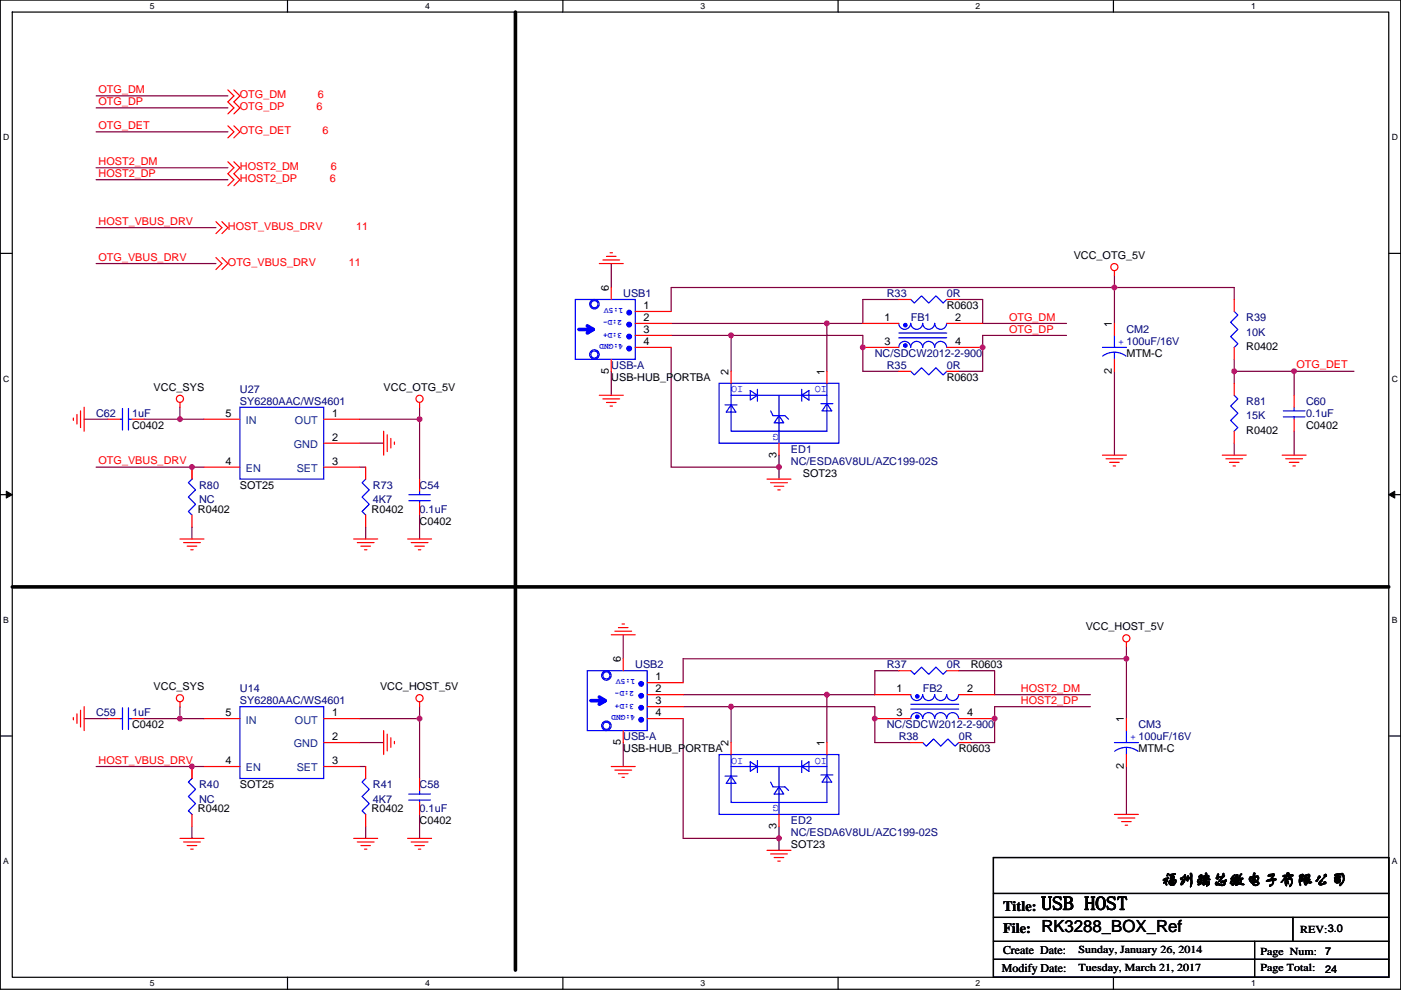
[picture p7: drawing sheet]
<svg xmlns="http://www.w3.org/2000/svg" width="297mm" height="210mm" viewBox="0 0 297 210" stroke-linecap="round" stroke-linejoin="round" font-family="sans-serif">
<path d="M.1 0h296.9v209.8h-296.9zM2.6 2.6h291.8v204.7h-291.8z" fill="none" stroke="#000" stroke-width=".25"/>
<g fill="#fff">
<path d="M31.8 .3h1v2h-1z"/>
<path d="M31.8 207.5h1v2.1h-1z"/>
</g>
<path d="M61 0v2.6M61 207.3v2.5" fill="none" stroke="#000" stroke-width=".25"/>
<g fill="#fff">
<path d="M90.1 .3h1v2h-1z"/>
<path d="M90.1 207.5h1v2.1h-1z"/>
</g>
<path d="M119.3 0v2.6M119.3 207.3v2.5" fill="none" stroke="#000" stroke-width=".25"/>
<g fill="#fff">
<path d="M148.5 .3h1v2h-1z"/>
<path d="M148.5 207.5h1v2.1h-1z"/>
</g>
<path d="M177.7 0v2.6M177.7 207.3v2.5" fill="none" stroke="#000" stroke-width=".25"/>
<g fill="#fff">
<path d="M206.9 .3h1v2h-1z"/>
<path d="M206.9 207.5h1v2.1h-1z"/>
</g>
<path d="M236.1 0v2.6M236.1 207.3v2.5" fill="none" stroke="#000" stroke-width=".25"/>
<g fill="#fff">
<path d="M265.2 .3h1v2h-1z"/>
<path d="M265.2 207.5h1v2.1h-1z"/>
<path d="M.7 28.2h1.3v2h-1.3z"/>
<path d="M295.1 28.2h1.3v2h-1.3z"/>
<path d="M.7 79.3h1.3v2.1h-1.3z"/>
<path d="M295.1 79.3h1.3v2.1h-1.3z"/>
</g>
<path d="M.1 53.7h2.5M294.4 53.7h2.6" fill="none" stroke="#000" stroke-width=".25"/>
<g fill="#fff">
<path d="M.7 130.5h1.2v2h-1.2z"/>
<path d="M295.1 130.5h1.2v2h-1.2z"/>
</g>
<path d="M.1 104.9h2.5M294.4 104.9h2.6" fill="none" stroke="#000" stroke-width=".25"/>
<path d="M1.3 104.2l1.3 .7-1.3 .7zM294.4 104.9l1.3-.7v1.4z" fill="#000" stroke="#000" stroke-width=".21"/>
<g fill="#fff">
<path d="M.7 181.7h1.2v2h-1.2z"/>
<path d="M295.1 181.7h1.2v2h-1.2z"/>
</g>
<path d="M.1 156.1h2.5M294.4 156.1h2.6M210.6 181.9h83.8v25.4h-83.8zM210.6 189.5h83.8M210.6 194.6h83.8M210.6 199.7h83.8M266 199.7v7.6M274.1 194.6v5.1M210.6 203.5h83.8" fill="none" stroke="#000" stroke-width=".25"/>
<path d="M109.3 2.6v203.2M2.6 124.5h291.8" fill="none" stroke="#000" stroke-width=".76"/>
<g fill="none" stroke="#800040" stroke-width=".25">
<path d="M20.4 20.3h27.9M20.4 38.1h27.9M20.4 35.6h27.9M20.4 28h27.9M20.4 22.9h27.9M20.4 48.3h25.4M20.4 55.9h25.4M129.6 55.9v5.1M236.3 58.4v10.2M129.6 78.8v5M142.3 68.6h33M142.3 73.7v25.4h22.9"/>
<path d="M142.3 71.1h12.7M155 71.1v7.7M155 71.1h27.9v7.7h7.7M175.3 68.6v10.2M190.6 63.5h-7.7v5.1h-7.6M203.3 63.5h5v5.1h17.8M226.1 71.1h-17.8v7.7h-5M236.3 78.8v17.7M261.7 63.5v-2.5h-119.4v5.1M261.7 76.2v2.6M261.7 78.8v2.5M261.7 78.8h12.7v5"/>
<path d="M274.4 78.8h12.7M17.8 88.9h5.1M20.4 99.1h20.3M30.5 88.9h7.7M38.2 88.9h5M38.2 86.4v2.5M40.7 99.1v2.5M40.7 99.1h2.5M76.3 99.1h1.2M76.3 88.9h12.7M76.3 94h5M89 88.9v12.7"/>
<path d="M89 86.4v2.5M165.2 99.1v2.5M165.2 96.5v2.6M261.7 94v2.5M274.4 91.5v5M40.7 111.8v2.5M77.5 111.8v2.5M89 109.2v5.1M132.1 134.6v5.1M238.8 139.7h-94v5.1M238.8 139.7v12.7M238.8 137.2v2.5"/>
<path d="M17.8 152.4h5.1M30.5 152.4h7.7M38.2 149.9v2.5M38.2 152.4h5M76.3 157.5h5M76.3 152.4h12.7M89 152.4v12.7M89 149.9v2.5M132.1 157.5v5.1M144.8 149.9h10.2M144.8 147.3h30.5M144.8 152.4v25.4h20.4"/>
<path d="M155 149.9h30.5v7.6h7.6M155 149.9v7.6M175.3 147.3v10.2M190.6 142.3h-5.1v5h-10.2M203.3 142.3h7.6v5h20.3M231.2 149.9h-20.3v7.6h-5.1M20.4 162.6h22.8M40.7 162.6v2.5M40.7 175.3v2.5M76.3 162.6h1.2M77.5 175.3v2.5M89 172.7v5.1"/>
<path d="M165.2 175.3v5.1M238.8 162.6v10.1"/>
</g>
<g fill="#f0f" stroke="#f0f" stroke-width=".25">
<circle cx="175.3" cy="68.6" r=".5"/>
<circle cx="155" cy="71.1" r=".5"/>
<circle cx="165.1" cy="99.1" r=".5"/>
<circle cx="236.3" cy="61" r=".5"/>
<circle cx="155" cy="149.9" r=".5"/>
<circle cx="175.3" cy="147.3" r=".5"/>
<circle cx="38.1" cy="152.4" r=".5"/>
<circle cx="40.7" cy="162.6" r=".5"/>
<circle cx="88.9" cy="152.4" r=".5"/>
<circle cx="208.3" cy="73.7" r=".5"/>
<circle cx="238.8" cy="139.7" r=".5"/>
<circle cx="165.1" cy="177.8" r=".5"/>
<circle cx="185.5" cy="152.4" r=".5"/>
<circle cx="210.9" cy="152.4" r=".5"/>
<circle cx="182.9" cy="73.7" r=".5"/>
<circle cx="38.1" cy="88.9" r=".5"/>
<circle cx="40.7" cy="99.1" r=".5"/>
<circle cx="88.9" cy="88.9" r=".5"/>
<circle cx="274.4" cy="78.7" r=".5"/>
<circle cx="261.7" cy="78.7" r=".5"/>
</g>
<g fill="none" stroke="#f00" stroke-width=".25">
<path d="M48.3 19.1l1.3 1.2-1.3 1.3 1.3 1.3-1.3 1.3M49.6 19.1l1.3 1.2-1.3 1.3 1.3 1.3-1.3 1.3M48.3 34.3l1.3 1.3-1.3 1.3 1.3 1.2-1.3 1.3M48.3 26.7l1.3 1.3-1.3 1.2M49.6 34.3l1.3 1.3-1.3 1.3 1.3 1.2-1.3 1.3M49.6 26.7l1.3 1.3-1.3 1.2M45.8 47l1.3 1.3-1.3 1.3M45.8 54.6l1.3 1.3-1.3 1.3M47.1 47l1.2 1.3-1.2 1.3M47.1 54.6l1.2 1.3-1.2 1.3M127.1 55.9h5M127.8 55.1h3.6"/>
<path d="M128.6 54.4h2M129.3 53.6h.6M236.3 57.4v1M129.6 76.2v2.6M129.6 61v2.5M134.7 68.6h7.6M134.7 71.1h7.6M134.7 73.7h7.6M134.7 66.1h7.6M155 78.8v2.5M175.3 78.8v2.5M182.9 68.6h7.7"/>
<path d="M182.9 73.7h7.7M190.6 78.8h2.5M190.6 63.5h2.5M200.7 78.8h2.6M200.7 68.6h7.6M200.7 73.7h7.6M200.7 63.5h2.6M236.3 68.6v2.5M236.3 76.2v2.6M261.7 63.5v2.6M261.7 73.7v2.5M15.6 88.7v.5"/>
<path d="M16.3 87.9v2M17.1 87.1v3.6M17.8 86.4v5.1M22.9 88.9h2.6M28 88.9h2.5M38.2 85.4v1M40.7 99.1v2.5M43.2 99.1h7.7M43.2 88.9h7.7M68.6 88.9h7.7M68.6 94h7.7M68.6 99.1h7.7"/>
<path d="M77.5 99.1v2.5M81.3 91.5v5M82.1 92.2v3.6M82.9 93v2M83.6 93.7v.6M89 85.4v1M127.1 83.8h5M127.8 84.6h3.6M128.6 85.4h2M129.3 86.1h.6M165.2 94v2.5M233.7 96.5h5.1"/>
<path d="M234.5 97.3h3.6M235.3 98.1h2M236 98.8h.5M259.1 96.5h5.1M259.9 97.3h3.6M260.7 98.1h2M261.4 98.8h.5M261.7 81.3v2.5M261.7 91.5v2.5M271.8 96.5h5.1M272.6 97.3h3.6M273.4 98.1h2"/>
<path d="M274.1 98.8h.5M274.4 88.9v2.6M274.4 83.8v2.6M38.2 114.3h5M38.9 115.1h3.6M39.7 115.8h2M40.4 116.6h.6M40.7 109.2v2.6M75 114.3h5.1M75.8 115.1h3.5M76.5 115.8h2M77.3 116.6h.5"/>
<path d="M77.5 109.2v2.6M86.4 114.3h5.1M87.2 115.1h3.5M87.9 115.8h2.1M88.7 116.6h.5M89 106.7v2.5M89 101.6v2.6M162.6 101.6h5.1M163.4 102.4h3.5M164.1 103.1h2.1M164.9 103.9h.5M129.6 134.6h5.1"/>
<path d="M130.4 133.9h3.5M131.1 133.1h2.1M131.9 132.4h.5M132.1 139.7v2.6M238.8 136.2v1M15.6 152.2v.5M16.3 151.4v2M17.1 150.6v3.6M17.8 149.9v5.1M22.9 152.4h2.6M28 152.4h2.5M38.2 148.9v1"/>
<path d="M43.2 152.4h7.7M68.6 152.4h7.7M68.6 157.5h7.7M81.3 155v5M82.1 155.7v3.6M82.9 156.5v2M83.6 157.2v.6M89 148.9v1M132.1 155v2.5M137.2 147.3h7.6M137.2 149.9h7.6M137.2 152.4h7.6"/>
<path d="M137.2 144.8h7.6M155 157.5v2.5M175.3 157.5v2.5M185.5 147.3h7.6M185.5 152.4h7.6M190.6 142.3h2.5M193.1 157.5h2.5M200.7 142.3h2.6M203.3 157.5h2.5M203.3 147.3h7.6M203.3 152.4h7.6M238.8 152.4v2.6"/>
<path d="M38.2 177.8h5M38.9 178.6h3.6M39.7 179.3h2M40.7 172.7v2.6M40.7 162.6v2.5M43.2 162.6h7.7M68.6 162.6h7.7M75 177.8h5.1M75.8 178.6h3.5M76.5 179.3h2M77.5 172.7v2.6M77.5 162.6v2.5"/>
<path d="M86.4 177.8h5.1M87.2 178.6h3.5M87.9 179.3h2.1M89 170.2v2.5M89 165.1v2.6M129.6 162.6h5.1M130.4 163.3h3.5M131.1 164.1h2.1M131.9 164.9h.5M165.2 172.7v2.6M236.3 172.7h5.1M237 173.5h3.6"/>
<path d="M237.8 174.3h2M238.6 175h.5M238.8 160v2.6M40.4 180.1h.6M77.3 180.1h.5M88.7 180.1h.5M162.6 180.4h5.1M163.4 181.1h3.5M164.1 181.9h2.1M164.9 182.6h.5"/>
<circle cx="236.3" cy="56.6" r=".76"/>
<circle cx="38.1" cy="84.6" r=".76"/>
<circle cx="88.9" cy="84.6" r=".76"/>
<circle cx="238.8" cy="135.4" r=".76"/>
<circle cx="38.1" cy="148.1" r=".76"/>
<circle cx="88.9" cy="148.1" r=".76"/>
</g>
<g fill="none" stroke="#00f" stroke-width=".25">
<path d="M122 63.5h12.7v12.7h-12.7zM190.6 68.6a1.26 1.26 0 0 0 1.2 1.3 1.26 1.26 0 0 0 1.3-1.3 1.27 1.27 0 0 0 1.2 1.3 1.27 1.27 0 0 0 1.3-1.3 1.27 1.27 0 0 0 1.3 1.3 1.27 1.27 0 0 0 1.3-1.3 1.27 1.27 0 0 0 1.2 1.3 1.27 1.27 0 0 0 1.3-1.3M190.6 70.6h10.1M190.6 71.6h10.1M193.1 78.8l.8 .7 1.5-1.5 1.5 1.5 1.5-1.5 1.6 1.5 .7-.7M193.1 63.5l.8 .8 1.5-1.5 1.5 1.5 1.5-1.5 1.6 1.5 .7-.8M200.7 73.7a1.26 1.26 0 0 0-1.3-1.3 1.26 1.26 0 0 0-1.2 1.3 1.27 1.27 0 0 0-1.3-1.3 1.27 1.27 0 0 0-1.3 1.3 1.27 1.27 0 0 0-1.2-1.3 1.27 1.27 0 0 0-1.3 1.3 1.27 1.27 0 0 0-1.3-1.3 1.27 1.27 0 0 0-1.2 1.3M233.7 73.7h5.1M233.8 75.5a4.1 4.1 0 0 1 4.9 0M236.3 74.7v1.5M236.3 71.1v2.6M261.7 66.1l.7 .7-1.5 1.5 1.5 1.6-1.5 1.5 1.5 1.5-.7 .8"/>
<path d="M25.5 88.9h.5M26 86.6v4.6M27.2 86.6v4.6M27.2 88.9h.8M50.9 86.4h17.7v15.2h-17.7zM152.5 81.3h25.4v12.7h-25.4zM153.7 85.9h2.6M155 85.9l1 1.5h-2zM155 83.8h20.3M155 81.3v10.2h10.2v2.5M159.1 82.8l1.5 1-1.5 1.1zM160.6 82.6v2.5"/>
<path d="M163.4 87.1l.5 1.1h2.5l.8 .7M165.2 88.2l1 1.5h-2.1zM170 82.6v2.5M170 83.8l1.5-1v2.1zM174.1 85.6h2.5M175.3 81.3v10.2h-10.1v-7.7M175.3 85.6l1 1.5h-2zM261.7 83.8l.7 .8-1.5 1.5 1.5 1.6-1.5 1.5 1.5 1.5-.7 .8M272.1 87.1h4.6M272.1 88.4h4.6M274.4 88.4v.5M274.4 86.4v.7"/>
<path d="M40.7 101.6l-.8 .8 1.6 1.5-1.6 1.5 1.6 1.6-1.6 1.5 .8 .7M77.5 101.6l-.7 .8 1.5 1.5-1.5 1.5 1.5 1.6-1.5 1.5 .7 .7M86.7 104.9h4.5M86.7 106.2h4.5M89 106.2v.5M89 104.2v.7M25.5 152.4h.5M26 150.1v4.6M27.2 150.1v4.6M27.2 152.4h.8M50.9 149.9h17.7v15.2h-17.7zM124.5 142.3h12.7v12.7h-12.7z"/>
<path d="M193.1 147.3a1.26 1.26 0 0 0 1.3 1.3 1.26 1.26 0 0 0 1.2-1.3 1.27 1.27 0 0 0 1.3 1.3 1.27 1.27 0 0 0 1.3-1.3 1.27 1.27 0 0 0 1.2 1.3 1.27 1.27 0 0 0 1.3-1.3M193.1 149.4h10.2M193.1 150.4h10.2M193.1 152.4a1.26 1.26 0 0 1 1.3-1.2 1.26 1.26 0 0 1 1.2 1.2 1.27 1.27 0 0 1 1.3-1.2 1.27 1.27 0 0 1 1.3 1.2 1.27 1.27 0 0 1 1.2-1.2 1.27 1.27 0 0 1 1.3 1.2M193.1 142.3l.8 .7 1.5-1.5 1.5 1.5 1.5-1.5 1.6 1.5 .7-.7M195.6 157.5l.8 .8 1.5-1.6 1.6 1.6 1.5-1.6 1.5 1.6 .8-.8M200.7 152.4a1.26 1.26 0 0 1 1.3-1.2 1.26 1.26 0 0 1 1.2 1.2M200.7 147.3a1.26 1.26 0 0 0 1.3 1.3 1.26 1.26 0 0 0 1.2-1.3M236.3 157.5h5.1M236.3 159.3a4.1 4.1 0 0 1 5 0M238.8 158.5v1.5M238.8 155v2.5"/>
<path d="M40.7 165.1l-.8 .8 1.6 1.5-1.6 1.5 1.6 1.6-1.6 1.5 .8 .7M77.5 165.1l-.7 .8 1.5 1.5-1.5 1.5 1.5 1.6-1.5 1.5 .7 .7M86.7 168.4h4.5M86.7 169.7h4.5M89 169.7v.5M89 167.7v.7M152.5 160h25.4v12.7h-25.4zM153.7 164.6h2.6M155 164.6l1 1.5h-2zM155 162.6h20.3M155 160v10.2h10.2v2.5M159.1 161.6l1.5 1-1.5 1z"/>
<path d="M160.6 161.3v2.6M163.4 165.9l.5 1h2.5l.8 .8M165.2 166.9l1 1.5h-2.1zM170 161.3v2.6M170 162.6l1.5-1v2zM174.1 164.4h2.5M175.3 160v10.2h-10.1v-7.6M175.3 164.4l1 1.5h-2z"/>
<circle cx="126" cy="75.2" r=".76"/>
<circle cx="126" cy="64.5" r=".76"/>
<circle cx="126" cy="64.5" r="1.01"/>
<circle cx="126" cy="75.2" r="1.01"/>
<circle cx="128.6" cy="153.9" r=".76"/>
<circle cx="128.6" cy="143.3" r=".76"/>
<circle cx="128.6" cy="153.9" r="1.01"/>
<circle cx="128.6" cy="143.3" r="1.01"/>
</g>
<path d="M122.7 69.9h3.1l-1.3 .7M124.5 69.1l1.3 .8M125.3 148.6h3l-1.2 .8M127.1 147.8l1.2 .8" fill="none" stroke="#00f" stroke-width=".76"/>
<g fill="#00f" stroke="#00f" stroke-width=".25">
<circle cx="135.9" cy="147.6" r=".5"/>
<circle cx="135.9" cy="152.7" r=".5"/>
<circle cx="135.9" cy="150.1" r=".5"/>
<circle cx="135.9" cy="145" r=".5"/>
<circle cx="191.9" cy="69" r=".38"/>
<circle cx="191.9" cy="73.3" r=".38"/>
<circle cx="133.4" cy="68.8" r=".5"/>
<circle cx="133.4" cy="73.9" r=".5"/>
<circle cx="133.4" cy="71.4" r=".5"/>
<circle cx="133.4" cy="66.3" r=".5"/>
<circle cx="194.5" cy="147.7" r=".38"/>
<circle cx="194.5" cy="152" r=".38"/>
</g>
<text font-size="4.1" x="220.8" y="193">USB HOST</text>
<g font-size="3.6">
<text x="246.2" y="187.7">福州瑞芯微电子有限公司</text>
<text x="220.8" y="197.8">RK3288_BOX_Ref</text>
</g>
<g font-size="3">
<text x="212.7" y="193.3">Title:</text>
<text x="212.7" y="197.9">File:</text>
</g>
<g font-size="2.5">
<text x="212.7" y="202.4">Create Date:</text>
<text x="212.4" y="206.2">Modify Date:</text>
</g>
<g font-size="2.3" fill="#f00">
<text x="20.9" y="22.3">OTG_DP</text>
<text x="20.9" y="19.7">OTG_DM</text>
<text x="50.9" y="23.4">OTG_DP</text>
<text x="50.9" y="20.9">OTG_DM</text>
<text x="67.1" y="23.4">6</text>
<text x="67.4" y="20.9">6</text>
<text x="20.9" y="27.3">OTG_DET</text>
<text x="50.9" y="28.5">OTG_DET</text>
<text x="68.4" y="28.5">6</text>
<text x="20.9" y="35">HOST2_DM</text>
<text x="20.9" y="37.5">HOST2_DP</text>
<text x="50.9" y="36.1">HOST2_DM</text>
<text x="50.9" y="38.7">HOST2_DP</text>
<text x="69.9" y="38.7">6</text>
<text x="70.2" y="36.1">6</text>
<text x="20.9" y="47.7">HOST_VBUS_DRV</text>
<text x="48.3" y="48.8">HOST_VBUS_DRV</text>
<text x="75.5" y="48.8">11</text>
<text x="20.9" y="55.3">OTG_VBUS_DRV</text>
<text x="48.3" y="56.4">OTG_VBUS_DRV</text>
<text x="74" y="56.4">11</text>
<text x="213.9" y="70.5">OTG_DP</text>
<text x="213.9" y="68">OTG_DM</text>
<text x="274.9" y="78.1">OTG_DET</text>
<text x="20.9" y="98.5">OTG_VBUS_DRV</text>
<text x="216.5" y="146.7">HOST2_DM</text>
<text x="216.5" y="149.3">HOST2_DP</text>
<text x="20.9" y="162">HOST_VBUS_DRV</text>
</g>
<g font-size="2.3">
<text x="227.6" y="54.9">VCC_OTG_5V</text>
<text x="129.1" y="61.7" transform="rotate(-90 129.1 61.7)">6</text>
<text x="136.5" y="65.5">1</text>
<text x="200.7" y="65.6">R0603</text>
<text x="136.5" y="68.1">2</text>
<text x="136.5" y="70.6">3</text>
<text x="187.5" y="68.1">1</text>
<text x="202.5" y="68.1">2</text>
<text x="235.8" y="69.4" transform="rotate(-90 235.8 69.4)">1</text>
<text x="136.5" y="73.2">4</text>
<text x="187.5" y="73.2">3</text>
<text x="202.5" y="73.2">4</text>
<text x="238.8" y="75.7">MTM-C</text>
<text x="264.2" y="74.2">R0402</text>
<text x="32.6" y="82.8">VCC_SYS</text>
<text x="81.3" y="82.8">VCC_OTG_5V</text>
<text x="129.1" y="79.3" transform="rotate(-90 129.1 79.3)">5</text>
<text x="129.6" y="80.8">USB-HUB_PORTBA</text>
<text x="154.5" y="79.5" transform="rotate(-90 154.5 79.5)">2</text>
<text x="174.8" y="79.5" transform="rotate(-90 174.8 79.5)">1</text>
<text x="200.7" y="80.8">R0603</text>
<text x="235.8" y="79.3" transform="rotate(-90 235.8 79.3)">2</text>
<text x="47.8" y="88.4">5</text>
<text x="70.4" y="88.4">1</text>
<text x="28" y="91">C0402</text>
<text x="70.4" y="93.5">2</text>
<text x="264.2" y="92">R0402</text>
<text x="276.9" y="91">C0402</text>
<text x="47.8" y="98.6">4</text>
<text x="70.4" y="98.6">3</text>
<text x="164.6" y="97.1" transform="rotate(-90 164.6 97.1)">3</text>
<text x="170.2" y="101.1">SOT23</text>
<text x="50.9" y="103.7">SOT25</text>
<text x="42" y="108.8">R0402</text>
<text x="78.8" y="108.8">R0402</text>
<text x="89" y="111.3">C0402</text>
<text x="230.2" y="133.6">VCC_HOST_5V</text>
<text x="131.6" y="140.5" transform="rotate(-90 131.6 140.5)">6</text>
<text x="205.8" y="141.8">R0603</text>
<text x="32.6" y="146.3">VCC_SYS</text>
<text x="80.6" y="146.3">VCC_HOST_5V</text>
<text x="139" y="146.8">2</text>
<text x="139" y="149.4">3</text>
<text x="139" y="144.3">1</text>
<text x="190.1" y="146.8">1</text>
<text x="205" y="146.8">2</text>
<text x="28" y="154.5">C0402</text>
<text x="47.8" y="151.9">5</text>
<text x="70.4" y="151.9">1</text>
<text x="139" y="151.9">4</text>
<text x="190.1" y="151.9">3</text>
<text x="205" y="151.9">4</text>
<text x="238.3" y="153.2" transform="rotate(-90 238.3 153.2)">1</text>
<text x="70.4" y="157">2</text>
<text x="131.6" y="158" transform="rotate(-90 131.6 158)">5</text>
<text x="132.1" y="159.6">USB-HUB_PORTBA</text>
<text x="154.5" y="158.3" transform="rotate(-90 154.5 158.3)">2</text>
<text x="174.8" y="158.3" transform="rotate(-90 174.8 158.3)">1</text>
<text x="203.3" y="159.6">R0603</text>
<text x="241.4" y="159.6">MTM-C</text>
<text x="47.8" y="162.1">4</text>
<text x="50.9" y="167.2">SOT25</text>
<text x="70.4" y="162.1">3</text>
<text x="238.3" y="163.1" transform="rotate(-90 238.3 163.1)">2</text>
<text x="42" y="172.3">R0402</text>
<text x="78.8" y="172.3">R0402</text>
<text x="89" y="174.8">C0402</text>
<text x="164.6" y="175.8" transform="rotate(-90 164.6 175.8)">3</text>
<text x="167.7" y="179.9">SOT23</text>
<text x="275.7" y="197.9">REV:3.0</text>
<text x="228.7" y="202.2">Sunday, January 26, 2014</text>
<text x="267.3" y="202.5">Page Num:</text>
<text x="281" y="202.5">7</text>
<text x="228.7" y="206">Tuesday, March 21, 2017</text>
<text x="267.3" y="206">Page Total:</text>
<text x="281" y="206.3">24</text>
</g>
<g font-size="2.3" fill="#000080">
<text x="132.1" y="63">USB1</text>
<text x="188" y="63">R33</text>
<text x="200.7" y="63">0R</text>
<text x="193.1" y="68.1">FB1</text>
<text x="238.8" y="70.7">CM2</text>
<text x="264.2" y="68.1">R39</text>
<text x="264.2" y="71.2">10K</text>
<text x="185.5" y="75.7">NC/SDCW2012-2-900</text>
<text x="50.9" y="83.4">U27</text>
<text x="129.6" y="78.3">USB-A</text>
<text x="188" y="78.3">R35</text>
<text x="200.7" y="78.3">0R</text>
<text x="20.4" y="88.4">C62</text>
<text x="28" y="88.4">1uF</text>
<text x="50.9" y="85.9">SY6280AAC/WS4601</text>
<text x="264.2" y="85.9">R81</text>
<text x="264.2" y="88.9">15K</text>
<text x="276.9" y="85.9">C60</text>
<text x="276.9" y="88.4">0.1uF</text>
<text x="167.7" y="96.1">ED1</text>
<text x="167.7" y="98.6">NC/ESDA6V8UL/AZC199-02S</text>
<text x="42.2" y="103.7">R80</text>
<text x="42.2" y="106.7">NC</text>
<text x="79.1" y="103.7">R73</text>
<text x="79.1" y="106.7">4K7</text>
<text x="89" y="103.7">C54</text>
<text x="89" y="108.8">0.1uF</text>
<text x="134.7" y="141.8">USB2</text>
<text x="188" y="141.8">R37</text>
<text x="200.7" y="141.8">0R</text>
<text x="50.9" y="146.9">U14</text>
<text x="50.9" y="149.4">SY6280AAC/WS4601</text>
<text x="195.6" y="146.9">FB2</text>
<text x="20.4" y="151.9">C59</text>
<text x="28" y="151.9">1uF</text>
<text x="188" y="154.5">NC/SDCW2012-2-900</text>
<text x="241.4" y="154.5">CM3</text>
<text x="132.1" y="157">USB-A</text>
<text x="190.6" y="157">R38</text>
<text x="203.3" y="157">0R</text>
<text x="42.2" y="167.2">R40</text>
<text x="79.1" y="167.2">R41</text>
<text x="89" y="167.2">C58</text>
<text x="42.2" y="170.2">NC</text>
<text x="79.1" y="170.2">4K7</text>
<text x="89" y="172.3">0.1uF</text>
<text x="167.7" y="174.8">ED2</text>
<text x="167.7" y="177.3">NC/ESDA6V8UL/AZC199-02S</text>
</g>
<g font-size="2.3" fill="#00f">
<text x="237" y="73.2">+ 100uF/16V</text>
<text x="157.5" y="81.9" transform="rotate(180 157.5 81.9)">IO</text>
<text x="175.3" y="81.9" transform="rotate(180 175.3 81.9)">IO</text>
<text x="165.2" y="92.1" transform="rotate(180 165.2 92.1)">G</text>
<text x="157.5" y="160.7" transform="rotate(180 157.5 160.7)">IO</text>
<text x="175.3" y="160.7" transform="rotate(180 175.3 160.7)">IO</text>
<text x="239.6" y="157">+ 100uF/16V</text>
<text x="165.2" y="170.8" transform="rotate(180 165.2 170.8)">G</text>
</g>
<g font-size="2.3" fill="#004080">
<text x="52.1" y="90">IN</text>
<text x="62.5" y="90">OUT</text>
<text x="62.3" y="95">GND</text>
<text x="52.1" y="100.1">EN</text>
<text x="62.9" y="100.1">SET</text>
<text x="52.1" y="153.5">IN</text>
<text x="62.5" y="153.5">OUT</text>
<text x="62.3" y="158.5">GND</text>
<text x="52.1" y="163.6">EN</text>
<text x="62.9" y="163.6">SET</text>
</g>
<g font-size="1.8">
<text x="31.8" y="1.9">5</text>
<text x="90.1" y="1.9">4</text>
<text x="148.5" y="1.9">3</text>
<text x="206.9" y="1.9">2</text>
<text x="265.2" y="1.9">1</text>
<text x=".7" y="29.8">D</text>
<text x="295.1" y="29.8">D</text>
<text x=".7" y="81">C</text>
<text x="295.1" y="81">C</text>
<text x=".7" y="132.1">B</text>
<text x="295.1" y="132.1">B</text>
<text x=".7" y="183.3">A</text>
<text x="295.1" y="183.3">A</text>
<text x="31.8" y="209.2">5</text>
<text x="90.1" y="209.2">4</text>
<text x="148.5" y="209.2">3</text>
<text x="206.9" y="209.2">2</text>
<text x="265.2" y="209.2">1</text>
</g>
<g font-size="1.8" fill="#00f">
<text x="132.1" y="65.3" transform="rotate(180 132.1 65.3)">1:5V</text>
<text x="131.9" y="67.9" transform="rotate(180 131.9 67.9)">2:D-</text>
<text x="131.9" y="70.7" transform="rotate(180 131.9 70.7)">3:D+</text>
<text x="132.1" y="73" transform="rotate(180 132.1 73)">4:GND</text>
<text x="134.4" y="146.6" transform="rotate(180 134.4 146.6)">2:D-</text>
<text x="134.4" y="149.4" transform="rotate(180 134.4 149.4)">3:D+</text>
<text x="134.7" y="144.1" transform="rotate(180 134.7 144.1)">1:5V</text>
<text x="134.7" y="151.7" transform="rotate(180 134.7 151.7)">4:GND</text>
</g>
</svg>
